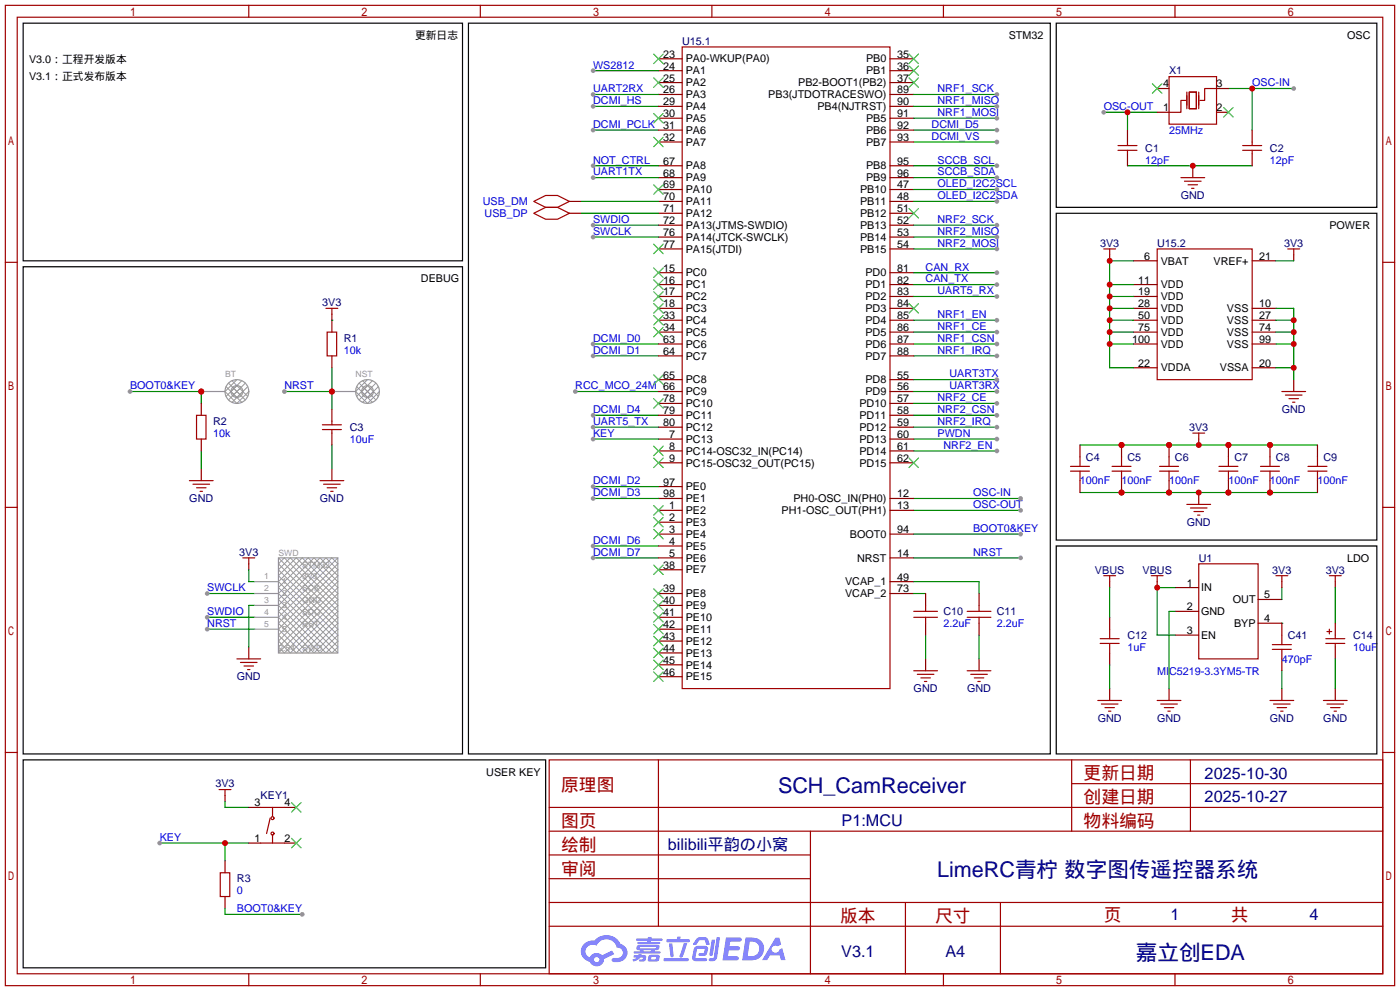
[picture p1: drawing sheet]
<svg xmlns="http://www.w3.org/2000/svg" width="299mm" height="212mm" viewBox="0 0 299 212" stroke-linecap="round" stroke-linejoin="round" font-family="sans-serif">
<g fill="none" stroke="#a10000" stroke-width=".25">
<path d="M1.1 1.1h297.2v209.6h-297.2zM3.7 3.7h292.1v204.5h-292.1zM53.2 1.1v2.6M102.7 1.1v2.6M152.3 1.1v2.6M201.8 1.1v2.6M251.3 1.1v2.6M1.1 56.1h2.6M295.8 56.1h2.5M1.1 108.5h2.6M295.8 108.5h2.5M1.1 160.8h2.6"/>
<path d="M117.5 162.4h178.3v45.8h-178.3zM117.5 177.7h178.3M117.5 172.6h178.3M140.8 162.4v35.6M173.4 177.7v30.5M229.2 162.4v15.3M229.2 167.5h66.6M254.6 162.4v15.3M295.8 160.8h2.5M117.5 182.8h55.9M117.5 198h178.3M117.5 192.9h178.3"/>
<path d="M117.5 187.8h55.9M193.7 192.9v15.3M214 192.9v15.3M53.2 208.2v2.5M102.7 208.2v2.5M152.3 208.2v2.5M201.8 208.2v2.5M251.3 208.2v2.5"/>
</g>
<g fill="#5487ff">
<path d="M155.3 200.4h2.7a.48 .48 0 0 1 .7 .4 .48 .48 0 0 1-.7 .5h-1.8l-.2 1h1.9a.43 .43 0 0 1 .4 .5 .43 .43 0 0 1-.5 .3h-1.9l-.2 1.3h1.7a.45 .45 0 0 1 .6 .2 .45 .45 0 0 1-.2 .6l-3.2 .1z"/>
<path d="M165.9 200.5h.8l.4 1.4-.7 .4a.84 .84 0 0 0-1.2 .2 .84 .84 0 0 0 .3 1.2 .84 .84 0 0 0 1.1-.5l.1-.2 .6-.3 .7 2.5h-.9l-.3-1h-2.1l-.6 1h-1.1z"/>
<path d="M152.2 200.9h.8l-.5 3.2a.36 .36 0 0 1-.4 .3 .36 .36 0 0 1-.3-.4z"/>
<path d="M153.3 200.4h.7l-.6 4.3a1.13 1.13 0 0 1-1.8 .6l.2-.4 .7-.1 .2-.2z"/>
<path d="M149 200.7l.6-.4h1a.77 .77 0 0 1 .9 .6l.3 .9-.2 .2h-.5l-.3-.9-.2-.1h-1l-.7 1-.6-.1v-.1z"/>
<path d="M148.6 202.5l.5-.3h1.7a.81 .81 0 0 1 .7 .5 .81 .81 0 0 1-.2 .8 .81 .81 0 0 1-.9 .9h-.7a.32 .32 0 0 1-.3-.4 .32 .32 0 0 1 .4-.3h.7l.3-.9-1.7 .1-.3 1.9h2.1a.32 .32 0 0 1 .4 .4 .32 .32 0 0 1-.4 .3l-2.3-.1-.5-.3v-.5z"/>
<path d="M142 204.8h5a.33 .33 0 0 1 .3 .4 .33 .33 0 0 1-.3 .3h-4.9l-.2-.2z"/>
<path d="M146.3 201.6h.7l-.6 2a.98 .98 0 0 1-.8 1.1l-.3-.3z"/>
<path d="M143.1 201.7h.7l.3 2.6a.34 .34 0 0 1-.3 .3 .34 .34 0 0 1-.4-.2z"/>
<path d="M142.6 200.8h2.2l.2-.6h.6l-.1 .6h1.8a.32 .32 0 0 1 .3 .3 .32 .32 0 0 1-.4 .3h-4.5l-.1-.1z"/>
<path d="M135.6 204.2h.9l.1-.2 .7-.1-.1 .3h.9a.82 .82 0 0 1-.6 1.3h-.7v-.4h.6l.1-.4a.68 .68 0 0 0-1 .4l-1 .4-.2-.4 1-.4h-.8z"/>
<path d="M136.1 200.6h2.5v-.3h.8l-.1 .3h2.2l.2 .3-.2 .2h-2.3v.3h1.8l.2 .2-.2 .2h-4.5l-.1-.4h2l.1-.3h-2.3l-.1-.2z"/>
<path d="M159.5 200.4l-.7 4.9h1.6a2.5 2.5 0 0 0 3-2.5 2.5 2.5 0 0 0-3.1-2.4zM160.4 201.3a1.61 1.61 0 0 1 2 1.4 1.61 1.61 0 0 1-1.8 1.7h-.7z"/>
<path d="M136.3 202.2a.55 .55 0 0 0-.2 .7 .55 .55 0 0 0 .7 .2l.1 .3h-1.3v.4h5.5l.2-.2-.2-.2h-1.2l.2-.3a.7 .7 0 0 0 .8-.2 .7 .7 0 0 0 0-.9h-4.1zM136.9 202.4h3.3l.2 .1-.2 .2h-3.2zM137.6 203.1h1.7l-.2 .3h-1.4z"/>
<path d="M138.8 204.3a1.05 1.05 0 0 0-.1 1.2 2.91 2.91 0 0 0 2.2-.2 .98 .98 0 0 0 0-1.2h-1.6zM139.4 204.6l.8-.1 .1 .4-.2 .2h-.8z"/>
<path d="M125 201.7a2.23 2.23 0 0 0-.7 2.3 2.23 2.23 0 0 0 1.8 1.6 1.58 1.58 0 0 0 1.8 .9 1.58 1.58 0 0 0 1.3-1.5l2.2-1-.5-.8-2.1 1a1.65 1.65 0 0 0-2.6 .5 1.47 1.47 0 0 1-.8-2.1 1.47 1.47 0 0 1 2.2-.5 2.3 2.3 0 0 1 2.3-1.3 2.3 2.3 0 0 1 2.1 1.7 1.12 1.12 0 0 1 1.2 1.1 1.12 1.12 0 0 1-1.1 1.2h-.7a.45 .45 0 0 0-.6 .3 .45 .45 0 0 0 .5 .6 2.21 2.21 0 0 0 2.2-.6 2.21 2.21 0 0 0 .5-2.3 2.13 2.13 0 0 0-1.3-1 3.3 3.3 0 0 0-5.5-.7l-1.2 .1zM127.1 205.2a.57 .57 0 0 1 1.1 0 .57 .57 0 0 1-1.1 0z"/>
</g>
<path d="M236.1 24h11.4M241.2 24v3.8" fill="none" stroke="#008700" stroke-width=".25"/>
<circle cx="241.2" cy="24" r=".63" fill="#c00"/>
<circle cx="236.1" cy="24" r=".51" fill="#999"/>
<path d="M262.8 18.9h13.9M267.8 18.9v8.9" fill="none" stroke="#008700" stroke-width=".25"/>
<circle cx="267.8" cy="18.9" r=".63" fill="#c00"/>
<circle cx="276.7" cy="18.9" r=".51" fill="#999"/>
<path d="M241.2 35.4h26.6" fill="none" stroke="#008700" stroke-width=".25"/>
<path d="M255.1 35.4v2.6" fill="none" stroke="#870000" stroke-width=".25"/>
<circle cx="255.1" cy="35.4" r=".63" fill="#c00"/>
<path d="M252.6 38h5.1M253.4 38.7h3.5M254.1 39.5h2.1M254.9 40.3h.5M236.1 123.1h2.5M237.4 123.1v1.2M284.4 123.1h2.5M285.6 123.1v1.2M234.8 149.7h5.1M235.6 150.5h3.5M236.3 151.3h2.1M237.1 152h.5" fill="none" stroke="#a10000" stroke-width=".25"/>
<path d="M237.4 124.3v1.3M285.6 124.3v1.3M237.4 147.2v2.5" fill="none" stroke="#870000" stroke-width=".25"/>
<path d="M195.5 109.1h22.8" fill="none" stroke="#008700" stroke-width=".25"/>
<circle cx="218.3" cy="109.1" r=".51" fill="#999"/>
<path d="M195.5 106.6h22.8" fill="none" stroke="#008700" stroke-width=".25"/>
<circle cx="218.3" cy="106.6" r=".51" fill="#999"/>
<path d="M126.9 73.5h13.9" fill="none" stroke="#008700" stroke-width=".25"/>
<circle cx="126.9" cy="73.5" r=".51" fill="#999"/>
<path d="M126.9 76.1h13.9" fill="none" stroke="#008700" stroke-width=".25"/>
<circle cx="126.9" cy="76.1" r=".51" fill="#999"/>
<path d="M123.1 83.7h17.7" fill="none" stroke="#008700" stroke-width=".25"/>
<circle cx="123.1" cy="83.7" r=".51" fill="#999"/>
<path d="M126.9 119.3h13.9" fill="none" stroke="#008700" stroke-width=".25"/>
<circle cx="126.9" cy="119.3" r=".51" fill="#999"/>
<path d="M126.9 116.7h13.9" fill="none" stroke="#008700" stroke-width=".25"/>
<circle cx="126.9" cy="116.7" r=".51" fill="#999"/>
<path d="M195.5 27.8h17.7" fill="none" stroke="#008700" stroke-width=".25"/>
<circle cx="213.2" cy="27.8" r=".51" fill="#999"/>
<path d="M195.5 30.4h17.7" fill="none" stroke="#008700" stroke-width=".25"/>
<circle cx="213.2" cy="30.4" r=".51" fill="#999"/>
<path d="M126.9 27.8h13.9" fill="none" stroke="#008700" stroke-width=".25"/>
<circle cx="126.9" cy="27.8" r=".51" fill="#999"/>
<path d="M126.9 22.7h13.9" fill="none" stroke="#008700" stroke-width=".25"/>
<circle cx="126.9" cy="22.7" r=".51" fill="#999"/>
<path d="M195.5 73.5h17.7" fill="none" stroke="#008700" stroke-width=".25"/>
<circle cx="213.2" cy="73.5" r=".51" fill="#999"/>
<path d="M195.5 76.1h17.7" fill="none" stroke="#008700" stroke-width=".25"/>
<circle cx="213.2" cy="76.1" r=".51" fill="#999"/>
<path d="M195.5 93.9h17.7" fill="none" stroke="#008700" stroke-width=".25"/>
<circle cx="213.2" cy="93.9" r=".51" fill="#999"/>
<path d="M126.9 88.8h13.9" fill="none" stroke="#008700" stroke-width=".25"/>
<circle cx="126.9" cy="88.8" r=".51" fill="#999"/>
<path d="M145.9 10h44.5v137.2h-44.5zM236.1 53.2h2.5M237.4 53.2v1.3M247.5 53.2h20.3v28h-20.3z" fill="none" stroke="#a10000" stroke-width=".25"/>
<g fill="none" stroke="#870000" stroke-width=".25">
<path d="M140.8 12.6h5.1M140.8 15.1h5.1M140.8 17.7h5.1M190.4 12.6h5.1M190.4 15.1h5.1M190.4 17.7h5.1M140.8 20.2h5.1M140.8 22.7h5.1M140.8 25.3h5.1M140.8 27.8h5.1M140.8 30.4h5.1M140.8 35.4h5.1"/>
<path d="M140.8 38h5.1M190.4 20.2h5.1M190.4 22.7h5.1M190.4 25.3h5.1M190.4 27.8h5.1M190.4 30.4h5.1M190.4 35.4h5.1M190.4 38h5.1M140.8 40.5h5.1M140.8 43.1h5.1M140.8 45.6h5.1M140.8 48.1h5.1"/>
<path d="M140.8 50.7h5.1M140.8 53.2h5.1M140.8 58.3h5.1M190.4 40.5h5.1M190.4 43.1h5.1M190.4 45.6h5.1M190.4 48.1h5.1M190.4 50.7h5.1M190.4 53.2h5.1M190.4 58.3h5.1M237.4 54.5v1.3M242.4 55.8h5.1"/>
<path d="M267.8 55.8h5.1M140.8 60.8h5.1M140.8 63.4h5.1M140.8 65.9h5.1M140.8 68.5h5.1M140.8 71h5.1M140.8 73.5h5.1M140.8 76.1h5.1M190.4 60.8h5.1M190.4 63.4h5.1M190.4 65.9h5.1M190.4 68.5h5.1"/>
<path d="M190.4 71h5.1M190.4 73.5h5.1M190.4 76.1h5.1M242.4 60.8h5.1M242.4 63.4h5.1M242.4 65.9h5.1M242.4 68.5h5.1M242.4 71h5.1M242.4 73.5h5.1M242.4 78.6h5.1M267.8 65.9h5.1M267.8 68.5h5.1"/>
<path d="M267.8 71h5.1M267.8 73.5h5.1M267.8 78.6h5.1M140.8 93.9h5.1M140.8 96.4h5.1M140.8 98.9h5.1M140.8 81.2h5.1M140.8 83.7h5.1M140.8 86.2h5.1M140.8 88.8h5.1M140.8 91.3h5.1M190.4 93.9h5.1"/>
<path d="M190.4 96.4h5.1M190.4 98.9h5.1M190.4 81.2h5.1M190.4 83.7h5.1M190.4 86.2h5.1M190.4 88.8h5.1M190.4 91.3h5.1M140.8 109.1h5.1M140.8 111.6h5.1M140.8 114.2h5.1M140.8 116.7h5.1M140.8 119.3h5.1"/>
<path d="M140.8 104h5.1M140.8 106.6h5.1M190.4 109.1h5.1M190.4 114.2h5.1M190.4 119.3h5.1M190.4 106.6h5.1M140.8 121.8h5.1M140.8 126.9h5.1M140.8 129.4h5.1M140.8 132h5.1M140.8 134.5h5.1M140.8 137h5.1"/>
<path d="M140.8 139.6h5.1M190.4 126.9h5.1M190.4 124.3h5.1M140.8 142.1h5.1M140.8 144.7h5.1"/>
</g>
<g fill="none" stroke="#3c3" stroke-width=".25">
<path d="M139.8 11.6l2.1 2M139.8 16.6l2.1 2.1M141.9 11.6l-2.1 2M141.9 16.6l-2.1 2.1M194.4 11.6l2.1 2M194.4 14.1l2.1 2M194.4 16.6l2.1 2.1M196.5 11.6l-2.1 2M196.5 14.1l-2.1 2M196.5 16.6l-2.1 2.1M139.8 24.3l2.1 2M139.8 29.3l2.1 2.1"/>
<path d="M139.8 39.5l2.1 2M141.9 24.3l-2.1 2M141.9 29.3l-2.1 2.1M141.9 39.5l-2.1 2M139.8 52.2l2.1 2M139.8 57.3l2.1 2M139.8 59.8l2.1 2M141.9 52.2l-2.1 2M141.9 57.3l-2.1 2M141.9 59.8l-2.1 2M194.4 44.6l2.1 2M196.5 44.6l-2.1 2"/>
<path d="M139.8 62.4l2.1 2M139.8 64.9l2.1 2M139.8 67.4l2.1 2.1M139.8 70l2.1 2M141.9 62.4l-2.1 2M141.9 64.9l-2.1 2M141.9 67.4l-2.1 2.1M141.9 70l-2.1 2M194.4 64.9l2.1 2M196.5 64.9l-2.1 2M139.8 95.4l2.1 2M139.8 97.9l2.1 2"/>
<path d="M139.8 80.1l2.1 2.1M139.8 85.2l2.1 2M141.9 95.4l-2.1 2M141.9 97.9l-2.1 2M141.9 80.1l-2.1 2.1M141.9 85.2l-2.1 2M194.4 97.9l2.1 2M196.5 97.9l-2.1 2M139.8 108.1l2.1 2M139.8 110.6l2.1 2M139.8 113.2l2.1 2M141.9 108.1l-2.1 2"/>
<path d="M141.9 110.6l-2.1 2M141.9 113.2l-2.1 2M139.8 120.8l2.1 2M139.8 125.9l2.1 2M139.8 128.4l2.1 2M139.8 130.9l2.1 2.1M139.8 133.5l2.1 2M139.8 136l2.1 2M139.8 138.6l2.1 2M141.9 120.8l-2.1 2M141.9 125.9l-2.1 2M141.9 128.4l-2.1 2"/>
<path d="M141.9 130.9l-2.1 2.1M141.9 133.5l-2.1 2M141.9 136l-2.1 2M141.9 138.6l-2.1 2M139.8 141.1l2.1 2M139.8 143.6l2.1 2.1M141.9 141.1l-2.1 2M141.9 143.6l-2.1 2.1"/>
</g>
<path d="M242.4 55.8h-5v22.8h5M237.4 73.5h5M237.4 60.8h5M237.4 63.4h5M237.4 65.9h5M237.4 68.5h5M237.4 71h5" fill="none" stroke="#008700" stroke-width=".25"/>
<g fill="#c00">
<circle cx="237.4" cy="73.5" r=".63"/>
<circle cx="237.4" cy="71" r=".63"/>
<circle cx="237.4" cy="68.5" r=".63"/>
<circle cx="237.4" cy="65.9" r=".63"/>
<circle cx="237.4" cy="63.4" r=".63"/>
<circle cx="237.4" cy="60.8" r=".63"/>
<circle cx="237.4" cy="55.8" r=".63"/>
</g>
<path d="M276.7 54.5v1.3M276.7 81.2v2.5" fill="none" stroke="#870000" stroke-width=".25"/>
<path d="M275.5 53.2h2.5M276.7 53.2v1.3M274.2 83.7h5.1M275 84.5h3.5M275.7 85.2h2M276.5 86h.5" fill="none" stroke="#a10000" stroke-width=".25"/>
<path d="M272.9 55.8h3.8M272.9 65.9h3.8v15.3M272.9 78.6h3.8M272.9 73.5h3.8M272.9 71h3.8M272.9 68.5h3.8" fill="none" stroke="#008700" stroke-width=".25"/>
<g fill="#c00">
<circle cx="276.7" cy="78.6" r=".63"/>
<circle cx="276.7" cy="73.5" r=".63"/>
<circle cx="276.7" cy="71" r=".63"/>
<circle cx="276.7" cy="68.5" r=".63"/>
</g>
<path d="M126.9 48.1h13.9" fill="none" stroke="#008700" stroke-width=".25"/>
<circle cx="126.9" cy="48.1" r=".51" fill="#999"/>
<path d="M126.9 50.7h13.9" fill="none" stroke="#008700" stroke-width=".25"/>
<circle cx="126.9" cy="50.7" r=".51" fill="#999"/>
<path d="M195.5 119.3h22.8" fill="none" stroke="#008700" stroke-width=".25"/>
<circle cx="218.3" cy="119.3" r=".51" fill="#999"/>
<path d="M27.8 83.7h15.3v2.5" fill="none" stroke="#008700" stroke-width=".25"/>
<circle cx="43.1" cy="83.7" r=".63" fill="#c00"/>
<circle cx="27.8" cy="83.7" r=".51" fill="#999"/>
<path d="M43.1 100.2v2.5" fill="none" stroke="#870000" stroke-width=".25"/>
<path d="M40.5 102.7h5.1M41.3 103.5h3.5M42 104.3h2.1M42.8 105h.5" fill="none" stroke="#a10000" stroke-width=".25"/>
<path d="M71 78.6v8.9M43.1 96.4v3.8M60.8 83.7h10.2" fill="none" stroke="#008700" stroke-width=".25"/>
<circle cx="71" cy="83.7" r=".63" fill="#c00"/>
<circle cx="60.8" cy="83.7" r=".51" fill="#999"/>
<path d="M71 67.2v1.3M71 100.2v2.5" fill="none" stroke="#870000" stroke-width=".25"/>
<path d="M69.7 65.9h2.6M71 65.9v1.3M68.5 102.7h5M69.2 103.5h3.6M70 104.3h2M70.7 105h.5" fill="none" stroke="#a10000" stroke-width=".25"/>
<path d="M71 95.1v5.1M195.5 114.2h22.8" fill="none" stroke="#008700" stroke-width=".25"/>
<circle cx="218.3" cy="114.2" r=".51" fill="#999"/>
<path d="M256.4 93.9v1.2M256.4 105.3v2.5" fill="none" stroke="#870000" stroke-width=".25"/>
<path d="M255.1 92.6h2.6M256.4 92.6v1.3M253.9 107.8h5.1M254.6 108.6h3.6M255.4 109.3h2M256.2 110.1h.5" fill="none" stroke="#a10000" stroke-width=".25"/>
<path d="M231 95.1h50.8" fill="none" stroke="#008700" stroke-width=".25"/>
<g fill="#c00">
<circle cx="239.9" cy="95.1" r=".63"/>
<circle cx="250.1" cy="95.1" r=".63"/>
<circle cx="256.4" cy="95.1" r=".63"/>
<circle cx="271.7" cy="95.1" r=".63"/>
<circle cx="262.8" cy="95.1" r=".63"/>
</g>
<path d="M231 105.3h50.8" fill="none" stroke="#008700" stroke-width=".25"/>
<g fill="#c00">
<circle cx="239.9" cy="105.3" r=".63"/>
<circle cx="250.1" cy="105.3" r=".63"/>
<circle cx="256.4" cy="105.3" r=".63"/>
<circle cx="271.7" cy="105.3" r=".63"/>
<circle cx="262.8" cy="105.3" r=".63"/>
</g>
<path d="M126.9 38h13.9M195.5 126.9h2.5M195.5 124.3h13.9v2.6M198 135.8v5M209.4 135.8v5" fill="none" stroke="#008700" stroke-width=".25"/>
<path d="M198 140.8v2.6M209.4 140.8v2.6" fill="none" stroke="#870000" stroke-width=".25"/>
<path d="M195.5 143.4h5M196.2 144.1h3.6M197 144.9h2M197.7 145.7h.5M206.9 143.4h5.1M207.6 144.1h3.6M208.4 144.9h2M209.2 145.7h.5" fill="none" stroke="#a10000" stroke-width=".25"/>
<circle cx="126.9" cy="38" r=".51" fill="#999"/>
<path d="M195.5 48.1h17.7" fill="none" stroke="#008700" stroke-width=".25"/>
<circle cx="213.2" cy="48.1" r=".51" fill="#999"/>
<path d="M195.5 50.7h17.7" fill="none" stroke="#008700" stroke-width=".25"/>
<circle cx="213.2" cy="50.7" r=".51" fill="#999"/>
<path d="M195.5 53.2h17.7" fill="none" stroke="#008700" stroke-width=".25"/>
<circle cx="213.2" cy="53.2" r=".51" fill="#999"/>
<path d="M195.5 81.2h17.7" fill="none" stroke="#008700" stroke-width=".25"/>
<circle cx="213.2" cy="81.2" r=".51" fill="#999"/>
<path d="M126.9 20.2h13.9" fill="none" stroke="#008700" stroke-width=".25"/>
<circle cx="126.9" cy="20.2" r=".51" fill="#999"/>
<path d="M121.8 45.6h2.5M121.8 43.1h2.5" fill="none" stroke="#870000" stroke-width=".25"/>
<path d="M114.2 45.6l2.5-1.3h2.6l2.5 1.3-2.5 1.3h-2.6zM114.2 43.1l2.5-1.3h2.6l2.5 1.3-2.5 1.2h-2.6z" fill="none" stroke="#a10000" stroke-width=".25"/>
<path d="M124.3 43.1h16.5M124.3 45.6h16.5M195.5 43.1h17.7" fill="none" stroke="#008700" stroke-width=".25"/>
<circle cx="213.2" cy="43.1" r=".51" fill="#999"/>
<path d="M195.5 40.5h17.7" fill="none" stroke="#008700" stroke-width=".25"/>
<circle cx="213.2" cy="40.5" r=".51" fill="#999"/>
<path d="M195.5 35.4h17.7" fill="none" stroke="#008700" stroke-width=".25"/>
<circle cx="213.2" cy="35.4" r=".51" fill="#999"/>
<path d="M195.5 20.2h17.7" fill="none" stroke="#008700" stroke-width=".25"/>
<circle cx="213.2" cy="20.2" r=".51" fill="#999"/>
<path d="M195.5 25.3h17.7" fill="none" stroke="#008700" stroke-width=".25"/>
<circle cx="213.2" cy="25.3" r=".51" fill="#999"/>
<path d="M195.5 71h17.7" fill="none" stroke="#008700" stroke-width=".25"/>
<circle cx="213.2" cy="71" r=".51" fill="#999"/>
<path d="M126.9 104h13.9" fill="none" stroke="#008700" stroke-width=".25"/>
<circle cx="126.9" cy="104" r=".51" fill="#999"/>
<path d="M195.5 22.7h17.7" fill="none" stroke="#008700" stroke-width=".25"/>
<circle cx="213.2" cy="22.7" r=".51" fill="#999"/>
<path d="M195.5 83.7h17.7" fill="none" stroke="#008700" stroke-width=".25"/>
<circle cx="213.2" cy="83.7" r=".51" fill="#999"/>
<path d="M126.9 106.6h13.9" fill="none" stroke="#008700" stroke-width=".25"/>
<circle cx="126.9" cy="106.6" r=".51" fill="#999"/>
<path d="M195.5 38h17.7" fill="none" stroke="#008700" stroke-width=".25"/>
<circle cx="213.2" cy="38" r=".51" fill="#999"/>
<path d="M195.5 86.2h17.7" fill="none" stroke="#008700" stroke-width=".25"/>
<circle cx="213.2" cy="86.2" r=".51" fill="#999"/>
<path d="M195.5 88.8h17.7" fill="none" stroke="#008700" stroke-width=".25"/>
<circle cx="213.2" cy="88.8" r=".51" fill="#999"/>
<path d="M195.5 91.3h17.7" fill="none" stroke="#008700" stroke-width=".25"/>
<circle cx="213.2" cy="91.3" r=".51" fill="#999"/>
<path d="M126.9 15.1h13.9" fill="none" stroke="#008700" stroke-width=".25"/>
<circle cx="126.9" cy="15.1" r=".51" fill="#999"/>
<path d="M34.2 180.2h19M48.1 180.2v3.8" fill="none" stroke="#008700" stroke-width=".25"/>
<circle cx="48.1" cy="180.2" r=".63" fill="#c00"/>
<circle cx="34.2" cy="180.2" r=".51" fill="#999"/>
<path d="M126.9 93.9h13.9" fill="none" stroke="#008700" stroke-width=".25"/>
<circle cx="126.9" cy="93.9" r=".51" fill="#999"/>
<path d="M126.9 91.3h13.9" fill="none" stroke="#008700" stroke-width=".25"/>
<circle cx="126.9" cy="91.3" r=".51" fill="#999"/>
<path d="M195.5 63.4h17.7" fill="none" stroke="#008700" stroke-width=".25"/>
<circle cx="213.2" cy="63.4" r=".51" fill="#999"/>
<path d="M126.9 35.4h13.9" fill="none" stroke="#008700" stroke-width=".25"/>
<circle cx="126.9" cy="35.4" r=".51" fill="#999"/>
<path d="M53.2 120.5v1.3" fill="none" stroke="#870000" stroke-width=".25"/>
<path d="M51.9 119.3h2.6M53.2 119.3v1.2" fill="none" stroke="#a10000" stroke-width=".25"/>
<path d="M44.3 132h10.2M53.2 121.8v2.5h1.3" fill="none" stroke="#008700" stroke-width=".25"/>
<circle cx="44.3" cy="132" r=".51" fill="#999"/>
<path d="M44.3 126.9h10.2" fill="none" stroke="#008700" stroke-width=".25"/>
<circle cx="44.3" cy="126.9" r=".51" fill="#999"/>
<path d="M44.3 134.5h10.2" fill="none" stroke="#008700" stroke-width=".25"/>
<circle cx="44.3" cy="134.5" r=".51" fill="#999"/>
<g fill="none" stroke="#870000" stroke-width=".25">
<path d="M247.5 18.9h2.6M260.2 18.9h2.6M241.2 27.8v2.6M241.2 32.9v2.5M247.5 24h2.6M260.2 24h2.6M267.8 27.8v2.6M267.8 32.9v2.5M53.2 138.3v2.5M237.4 132v2.5M237.4 139.6v2.5M285.6 133.2v2.6"/>
<path d="M285.6 138.3v2.5M285.6 147.2v2.5M48.1 170.1v1.2M48.1 184v2.6M48.1 191.6v2.6"/>
</g>
<g fill="none" stroke="#a10000" stroke-width=".25">
<path d="M250.1 16.4h10.1v10.1h-10.1zM253.9 19.7v3.5M254.4 19.7h1.5v3.5h-1.5zM256.4 19.7v3.5M260.2 18.9h-2.5v2.6h-1M239.1 32.1h4.1M239.1 31.1h4.1M241.2 30.4v.7M241.2 32.1v.8M253.6 21.5h-1v2.5h-2.5M265.8 32.1h4.1M265.8 31.1h4.1"/>
<path d="M267.8 30.4v.7M267.8 32.1v.8M235.3 137.5h4.1M235.3 136.5h4.1M237.4 134.5v2M237.4 137.5v2.1M283.6 137.5h4.1M283.6 136.5h4.1M283.8 135h1.1M284.4 134.5v1M285.6 135.8v.7M285.6 137.5v.8"/>
<path d="M50.7 140.8h5.1M51.4 141.6h3.6M52.2 142.4h2M53 143.1h.5M283.1 149.7h5.1M283.8 150.5h3.6M284.6 151.3h2M285.4 152h.5M46.9 168.8h2.5M48.1 168.8v1.3M47.1 186.6h2v5h-2z"/>
</g>
<path d="M54.5 129.4h-1.3v8.9M237.4 125.6v6.4M285.6 125.6v7.6M237.4 142.1v5.1M285.6 140.8v6.4M48.1 171.3v1.3h5.1M48.1 194.2v1.3h16.5" fill="none" stroke="#008700" stroke-width=".25"/>
<path d="M246.5 17.9l2 2M248.5 17.9l-2 2M261.7 23l2.1 2M263.8 23l-2.1 2" fill="none" stroke="#3c3" stroke-width=".25"/>
<circle cx="64.6" cy="195.5" r=".51" fill="#999"/>
<path d="M69 91.8h4M69 90.8h4M71 90v.8M71 91.8v.8M229 99.7h4M231 97.7v2M229 100.7h4M231 100.7v2M237.9 100.7h4" fill="none" stroke="#a10000" stroke-width=".25"/>
<path d="M71 87.5v2.5M71 92.6v2.5M231 95.1v2.6M231 102.7v2.6M239.9 102.7v2.6" fill="none" stroke="#870000" stroke-width=".25"/>
<circle cx="239.9" cy="105.3" r=".63" fill="#c00"/>
<path d="M237.9 99.7h4M239.9 97.7v2" fill="none" stroke="#a10000" stroke-width=".25"/>
<path d="M239.9 95.1v2.6" fill="none" stroke="#870000" stroke-width=".25"/>
<circle cx="239.9" cy="95.1" r=".63" fill="#c00"/>
<path d="M239.9 100.7v2M248 100.7h4.1" fill="none" stroke="#a10000" stroke-width=".25"/>
<path d="M250.1 102.7v2.6" fill="none" stroke="#870000" stroke-width=".25"/>
<circle cx="250.1" cy="105.3" r=".63" fill="#c00"/>
<path d="M248 99.7h4.1M250.1 97.7v2" fill="none" stroke="#a10000" stroke-width=".25"/>
<path d="M250.1 95.1v2.6" fill="none" stroke="#870000" stroke-width=".25"/>
<circle cx="250.1" cy="95.1" r=".63" fill="#c00"/>
<path d="M250.1 100.7v2M260.7 100.7h4.1" fill="none" stroke="#a10000" stroke-width=".25"/>
<path d="M262.8 102.7v2.6" fill="none" stroke="#870000" stroke-width=".25"/>
<circle cx="262.8" cy="105.3" r=".63" fill="#c00"/>
<path d="M260.7 99.7h4.1M262.8 97.7v2" fill="none" stroke="#a10000" stroke-width=".25"/>
<path d="M262.8 95.1v2.6" fill="none" stroke="#870000" stroke-width=".25"/>
<circle cx="262.8" cy="95.1" r=".63" fill="#c00"/>
<path d="M262.8 100.7v2M269.6 100.7h4.1" fill="none" stroke="#a10000" stroke-width=".25"/>
<path d="M271.7 102.7v2.6" fill="none" stroke="#870000" stroke-width=".25"/>
<circle cx="271.7" cy="105.3" r=".63" fill="#c00"/>
<path d="M269.6 99.7h4.1M271.7 97.7v2" fill="none" stroke="#a10000" stroke-width=".25"/>
<path d="M271.7 95.1v2.6" fill="none" stroke="#870000" stroke-width=".25"/>
<circle cx="271.7" cy="95.1" r=".63" fill="#c00"/>
<g fill="none" stroke="#a10000" stroke-width=".25">
<path d="M70 71h2v5.1h-2zM279.8 99.7h4M281.8 97.7v2M271.7 100.7v2M279.8 100.7h4M281.8 100.7v2M195.5 132h5M195.5 130.7h5M198 129.4v1.3M198 132v1.2M206.9 132h5.1M206.9 130.7h5.1"/>
<path d="M209.4 129.4v1.3M209.4 132v1.2"/>
</g>
<path d="M71 68.5v2.5M71 76.1v2.5M281.8 95.1v2.6M281.8 102.7v2.6M198 126.9v2.5M198 133.2v2.6M209.4 126.9v2.5M209.4 133.2v2.6" fill="none" stroke="#870000" stroke-width=".25"/>
<path d="M71 68.5h.1M195.5 68.5h17.7" fill="none" stroke="#008700" stroke-width=".25"/>
<circle cx="213.2" cy="68.5" r=".51" fill="#999"/>
<path d="M195.5 96.4h17.7" fill="none" stroke="#008700" stroke-width=".25"/>
<circle cx="213.2" cy="96.4" r=".51" fill="#999"/>
<path d="M195.5 60.8h17.7" fill="none" stroke="#008700" stroke-width=".25"/>
<circle cx="213.2" cy="60.8" r=".51" fill="#999"/>
<path d="M195.5 58.3h17.7" fill="none" stroke="#008700" stroke-width=".25"/>
<circle cx="213.2" cy="58.3" r=".51" fill="#999"/>
<g fill="none" stroke="#870000" stroke-width=".25">
<path d="M43.1 86.2v2.6M43.1 93.9v2.5M247.5 124.3v1.3M251.3 125.6h5.1M251.3 130.7h5.1M251.3 135.8h5.1M269.1 133.2h5.1v2.6M269.1 128.1h5.1M250.1 147.2v2.5M274.2 140.8v2.6M274.2 147.2v2.5M53.2 172.6h2.6"/>
<path d="M60.8 172.6h2.6M53.2 180.2h2.6M60.8 180.2h2.6"/>
</g>
<g fill="none" stroke="#a10000" stroke-width=".25">
<path d="M42 88.8h2.1v5.1h-2.1zM256.4 120.5h12.7v20.3h-12.7zM272.2 138.8h4M272.2 137.8h4M274.2 135.8v2M274.2 138.8v2M247.5 149.7h5.1M248.3 150.5h3.5M249 151.3h2.1M249.8 152h.5M271.7 149.7h5M272.4 150.5h3.6"/>
<path d="M273.2 151.3h2M273.9 152h.5M55.8 172.6h5M57.8 174.9l-.8 3.3M58.3 172.6v1.8M58.3 178.4v1.8M55.8 180.2h5"/>
<circle cx="58.3" cy="178.2" r=".32"/>
<circle cx="58.3" cy="174.9" r=".32"/>
</g>
<path d="M62.4 179.2l2 2M62.4 171.6l2 2M64.4 179.2l-2 2M64.4 171.6l-2 2" fill="none" stroke="#3c3" stroke-width=".25"/>
<path d="M251.3 130.7h-1.2v16.5M251.3 125.6h-3.8v10.2h3.8M274.2 133.2h.1M274.2 125.6v2.5M274.2 143.4v3.8" fill="none" stroke="#008700" stroke-width=".25"/>
<circle cx="247.5" cy="125.6" r=".63" fill="#c00"/>
<path d="M246.3 123.1h2.5M247.5 123.1v1.2M272.9 123.1h2.6M274.2 123.1v1.2" fill="none" stroke="#a10000" stroke-width=".25"/>
<path d="M274.2 124.3v1.3" fill="none" stroke="#870000" stroke-width=".25"/>
<path d="M100.2 5h124.5v156.2h-124.5zM225.9 5h68.6v39.3h-68.6zM225.9 45.6h68.6v69.8h-68.6zM225.9 116.7h68.6v44.5h-68.6z" fill="none" stroke="#000" stroke-width=".25"/>
<path d="M71 83.7h5.1M59.6 119.3h12.7v20.3h-12.7zM54.5 124.3h5.1M54.5 126.9h5.1M54.5 129.4h5.1M54.5 132h5.1M54.5 134.5h5.1" fill="none" stroke="#999" stroke-width=".25"/>
<path d="M59.6 119.3l12.7 12.7-7.7 7.6-5-5.1 12.7-12.7-2.6-2.5-10.1 10.1 10.1 10.2 2.6-2.6-12.7-12.7 5-5 7.7 7.6-12.7 12.7M72.3 119.3l-12.7 12.7 7.6 7.6 5.1-5.1-12.7-12.7 2.5-2.5 10.2 10.1-10.2 10.2-2.5-2.6 12.7-12.7-5.1-5-7.6 7.6 12.7 12.7M59.6 120.5l1.2-1.2 11.5 11.4-8.9 8.9-3.8-3.8 12.7-12.7-3.8-3.8-8.9 8.8 11.4 11.5 1.3-1.3-12.7-12.7 6.3-6.3 6.4 6.3-12.7 12.7 1.2 1.3 11.5-11.5-8.9-8.8-3.8 3.8 12.7 12.7-3.8 3.8-8.9-8.9 11.4-11.4 1.3 1.2-12.7 12.7 6.3 6.4 6.4-6.4z" fill="none" stroke="#999" stroke-width=".21"/>
<circle cx="71" cy="83.7" r=".63" fill="#c00"/>
<path d="M76.3 82.6l3.4 3.4M76.8 81.9l3.6 3.6M77.6 81.4l3.3 3.3M78.6 81.2l-2.5 2.5 2.5 2.5 2.6-2.5M79.7 81.4l-3.4 3.3M80.4 81.9l-3.6 3.6M80.9 82.6l-3.3 3.4" fill="none" stroke="#999" stroke-width=".21"/>
<g fill="none" stroke="#999" stroke-width=".25">
<path d="M43.1 83.7h5"/>
<circle cx="78.6" cy="83.7" r="2.54"/>
<circle cx="78.6" cy="83.7" r="1.27"/>
</g>
<circle cx="43.1" cy="83.7" r=".63" fill="#c00"/>
<path d="M48.4 82.6l3.3 3.4M48.9 81.9l3.6 3.6M49.6 81.4l3.4 3.3M50.7 81.2l-2.6 2.5 2.6 2.5 2.5-2.5M51.7 81.4l-3.3 3.3M52.5 81.9l-3.6 3.6M53 82.6l-3.4 3.4" fill="none" stroke="#999" stroke-width=".21"/>
<g fill="none" stroke="#999" stroke-width=".25">
<circle cx="50.7" cy="83.7" r="2.54"/>
<circle cx="50.7" cy="83.7" r="1.27"/>
</g>
<path d="M5 5h93.9v50.8h-93.9zM5 57h93.9v104.2h-93.9zM5 162.4h111.7v44.5h-111.7z" fill="none" stroke="#000" stroke-width=".25"/>
<g font-size="4.6" fill="#000080">
<text x="166.4" y="169.6">SCH_CamReceiver</text>
<text x="200.4" y="187.4">LimeRC青柠 数字图传遥控器系统</text>
<text x="243" y="205.2">嘉立创EDA</text>
</g>
<g font-size="3.8" fill="#a00000">
<text x="231.8" y="166.6">更新日期</text>
<text x="120" y="169.2">原理图</text>
<text x="231.8" y="171.7">创建日期</text>
<text x="120" y="176.8">图页</text>
<text x="231.8" y="176.8">物料编码</text>
<text x="120" y="181.9">绘制</text>
<text x="120" y="186.9">审阅</text>
<text x="179.7" y="197.1">版本</text>
<text x="200" y="197.1">尺寸</text>
<text x="236.1" y="196.8">页</text>
<text x="263.3" y="196.8">共</text>
</g>
<g font-size="3.5" fill="#000080">
<text x="257.7" y="166.4">2025-10-30</text>
<text x="257.7" y="171.5">2025-10-27</text>
<text x="180" y="176.6">P1:MCU</text>
<text x="142.9" y="181.7">bilibili平韵の小窝</text>
<text x="250.4" y="196.6">1</text>
<text x="280.1" y="196.6">4</text>
<text x="180" y="204.5">V3.1</text>
<text x="202.2" y="204.5">A4</text>
</g>
<g font-size="2.3">
<text x="88.8" y="8.3">更新日志</text>
<text x="215.8" y="8.3">STM32</text>
<text x="288.2" y="8.3">OSC</text>
<text x="6.2" y="17.2">V3.1：正式发布版本</text>
<text x="6.2" y="13.4">V3.0：工程开发版本</text>
<text x="141.8" y="12.3">23</text>
<text x="141.8" y="14.9">24</text>
<text x="141.8" y="17.4">25</text>
<text x="146.7" y="13.4">PA0-WKUP(PA0)</text>
<text x="146.7" y="15.9">PA1</text>
<text x="185.2" y="13.4">PB0</text>
<text x="185.2" y="15.9">PB1</text>
<text x="191.9" y="12.3">35</text>
<text x="191.9" y="14.9">36</text>
<text x="191.9" y="17.4">37</text>
<text x="141.8" y="20">26</text>
<text x="141.8" y="22.5">29</text>
<text x="146.7" y="18.4">PA2</text>
<text x="146.7" y="21">PA3</text>
<text x="146.7" y="23.5">PA4</text>
<text x="164.3" y="21">PB3(JTDOTRACESWO)</text>
<text x="170.7" y="18.4">PB2-BOOT1(PB2)</text>
<text x="174.9" y="23.5">PB4(NJTRST)</text>
<text x="191.9" y="20">89</text>
<text x="191.9" y="22.5">90</text>
<text x="248.8" y="18.7">4</text>
<text x="248.8" y="23.8">1</text>
<text x="260.2" y="23.8">2</text>
<text x="260.2" y="18.7">3</text>
<text x="141.8" y="25">30</text>
<text x="141.8" y="27.6">31</text>
<text x="146.7" y="26.1">PA5</text>
<text x="146.7" y="28.6">PA6</text>
<text x="185.2" y="26.1">PB5</text>
<text x="185.2" y="28.6">PB6</text>
<text x="191.9" y="25">91</text>
<text x="191.9" y="27.6">92</text>
<text x="141.8" y="30.1">32</text>
<text x="141.8" y="35.2">67</text>
<text x="146.7" y="31.1">PA7</text>
<text x="185.2" y="31.1">PB7</text>
<text x="191.9" y="30.1">93</text>
<text x="191.9" y="35.2">95</text>
<text x="141.8" y="37.7">68</text>
<text x="141.8" y="40.3">69</text>
<text x="146.7" y="36.2">PA8</text>
<text x="146.7" y="38.8">PA9</text>
<text x="146.7" y="41.3">PA10</text>
<text x="184" y="41.3">PB10</text>
<text x="185.2" y="36.2">PB8</text>
<text x="185.2" y="38.8">PB9</text>
<text x="191.9" y="40.3">47</text>
<text x="191.9" y="37.7">96</text>
<text x="141.8" y="42.8">70</text>
<text x="141.8" y="45.4">71</text>
<text x="141.8" y="47.9">72</text>
<text x="146.7" y="43.8">PA11</text>
<text x="146.7" y="46.4">PA12</text>
<text x="184" y="43.8">PB11</text>
<text x="184" y="46.4">PB12</text>
<text x="191.9" y="42.8">48</text>
<text x="191.9" y="45.4">51</text>
<text x="191.9" y="47.9">52</text>
<text x="141.8" y="50.4">76</text>
<text x="141.8" y="53">77</text>
<text x="146.7" y="48.9">PA13(JTMS-SWDIO)</text>
<text x="146.7" y="51.5">PA14(JTCK-SWCLK)</text>
<text x="146.7" y="54">PA15(JTDI)</text>
<text x="184" y="48.9">PB13</text>
<text x="184" y="51.5">PB14</text>
<text x="184" y="54">PB15</text>
<text x="191.9" y="50.4">53</text>
<text x="191.9" y="53">54</text>
<text x="284.4" y="48.9">POWER</text>
<text x="141.8" y="58.1">15</text>
<text x="146.7" y="59.1">PC0</text>
<text x="185.1" y="59.1">PD0</text>
<text x="191.9" y="58.1">81</text>
<text x="244.7" y="55.5">6</text>
<text x="248.3" y="56.5">VBAT</text>
<text x="259.6" y="56.5">VREF+</text>
<text x="269.4" y="55.5">21</text>
<text x="90" y="60.4">DEBUG</text>
<text x="141.8" y="60.6">16</text>
<text x="141.8" y="63.1">17</text>
<text x="141.8" y="65.7">18</text>
<text x="146.7" y="61.6">PC1</text>
<text x="146.7" y="64.2">PC2</text>
<text x="185.1" y="61.6">PD1</text>
<text x="185.1" y="64.2">PD2</text>
<text x="191.9" y="60.6">82</text>
<text x="191.9" y="63.1">83</text>
<text x="191.9" y="65.7">84</text>
<text x="243.4" y="60.6">11</text>
<text x="243.4" y="63.1">19</text>
<text x="243.4" y="65.7">28</text>
<text x="248.3" y="61.6">VDD</text>
<text x="248.3" y="64.2">VDD</text>
<text x="269.4" y="65.7">10</text>
<text x="141.8" y="68.2">33</text>
<text x="141.8" y="70.8">34</text>
<text x="146.7" y="66.7">PC3</text>
<text x="146.7" y="69.2">PC4</text>
<text x="146.7" y="71.8">PC5</text>
<text x="185.1" y="66.7">PD3</text>
<text x="185.1" y="69.2">PD4</text>
<text x="185.1" y="71.8">PD5</text>
<text x="191.9" y="68.2">85</text>
<text x="191.9" y="70.8">86</text>
<text x="243.4" y="68.2">50</text>
<text x="243.4" y="70.8">75</text>
<text x="248.3" y="66.7">VDD</text>
<text x="248.3" y="69.2">VDD</text>
<text x="248.3" y="71.8">VDD</text>
<text x="262.5" y="66.7">VSS</text>
<text x="262.5" y="69.2">VSS</text>
<text x="262.5" y="71.8">VSS</text>
<text x="269.4" y="68.2">27</text>
<text x="269.4" y="70.8">74</text>
<text x="141.8" y="73.3">63</text>
<text x="141.8" y="75.8">64</text>
<text x="146.7" y="74.3">PC6</text>
<text x="146.7" y="76.9">PC7</text>
<text x="185.1" y="74.3">PD6</text>
<text x="185.1" y="76.9">PD7</text>
<text x="191.9" y="73.3">87</text>
<text x="191.9" y="75.8">88</text>
<text x="242.1" y="73.3">100</text>
<text x="248.3" y="74.3">VDD</text>
<text x="262.5" y="74.3">VSS</text>
<text x="269.4" y="73.3">99</text>
<text x="141.8" y="80.9">65</text>
<text x="146.7" y="81.9">PC8</text>
<text x="185.1" y="81.9">PD8</text>
<text x="191.9" y="80.9">55</text>
<text x="191.9" y="83.5">56</text>
<text x="243.4" y="78.4">22</text>
<text x="248.3" y="79.4">VDDA</text>
<text x="260.9" y="79.4">VSSA</text>
<text x="269.4" y="78.4">20</text>
<text x="141.8" y="86">78</text>
<text x="141.8" y="88.5">79</text>
<text x="146.7" y="84.5">PC9</text>
<text x="146.7" y="87">PC10</text>
<text x="146.7" y="89.6">PC11</text>
<text x="183.8" y="87">PD10</text>
<text x="183.8" y="89.6">PD11</text>
<text x="185.1" y="84.5">PD9</text>
<text x="191.9" y="86">57</text>
<text x="191.9" y="88.5">58</text>
<text x="141.8" y="91.1">80</text>
<text x="143.1" y="93.6">7</text>
<text x="146.7" y="94.6">PC13</text>
<text x="146.7" y="92.1">PC12</text>
<text x="183.8" y="92.1">PD12</text>
<text x="183.8" y="94.6">PD13</text>
<text x="191.9" y="91.1">59</text>
<text x="191.9" y="93.6">60</text>
<text x="143.1" y="96.2">8</text>
<text x="143.1" y="98.7">9</text>
<text x="146.7" y="97.2">PC14-OSC32_IN(PC14)</text>
<text x="146.7" y="99.7">PC15-OSC32_OUT(PC15)</text>
<text x="183.8" y="97.2">PD14</text>
<text x="183.8" y="99.7">PD15</text>
<text x="191.9" y="96.2">61</text>
<text x="191.9" y="98.7">62</text>
<text x="141.8" y="103.8">97</text>
<text x="141.8" y="106.3">98</text>
<text x="146.7" y="104.8">PE0</text>
<text x="146.7" y="107.3">PE1</text>
<text x="169.7" y="107.3">PH0-OSC_IN(PH0)</text>
<text x="191.9" y="106.3">12</text>
<text x="143.1" y="108.9">1</text>
<text x="143.1" y="111.4">2</text>
<text x="143.1" y="113.9">3</text>
<text x="146.7" y="109.9">PE2</text>
<text x="146.7" y="112.4">PE3</text>
<text x="167.2" y="109.9">PH1-OSC_OUT(PH1)</text>
<text x="191.9" y="113.9">94</text>
<text x="191.9" y="108.9">13</text>
<text x="143.1" y="116.5">4</text>
<text x="143.1" y="119">5</text>
<text x="146.7" y="115">PE4</text>
<text x="146.7" y="117.5">PE5</text>
<text x="181.8" y="115">BOOT0</text>
<text x="191.9" y="119">14</text>
<text x="141.8" y="121.6">38</text>
<text x="146.7" y="120">PE6</text>
<text x="146.7" y="122.6">PE7</text>
<text x="180.8" y="125.1">VCAP_1</text>
<text x="183.3" y="120">NRST</text>
<text x="191.9" y="124.1">49</text>
<text x="253.9" y="125.4">1</text>
<text x="288.2" y="120.1">LDO</text>
<text x="141.8" y="126.6">39</text>
<text x="141.8" y="129.2">40</text>
<text x="141.8" y="131.7">41</text>
<text x="146.7" y="127.7">PE8</text>
<text x="146.7" y="130.2">PE9</text>
<text x="180.8" y="127.7">VCAP_2</text>
<text x="191.9" y="126.6">73</text>
<text x="253.9" y="130.5">2</text>
<text x="256.9" y="126.4">IN</text>
<text x="256.9" y="131.5">GND</text>
<text x="263.7" y="128.9">OUT</text>
<text x="270.4" y="127.9">5</text>
<text x="141.8" y="134.3">42</text>
<text x="141.8" y="136.8">43</text>
<text x="146.7" y="132.7">PE10</text>
<text x="146.7" y="135.3">PE11</text>
<text x="146.7" y="137.8">PE12</text>
<text x="253.9" y="135.5">3</text>
<text x="256.9" y="136.5">EN</text>
<text x="264" y="134">BYP</text>
<text x="270.4" y="133">4</text>
<text x="141.8" y="139.3">44</text>
<text x="141.8" y="141.9">45</text>
<text x="146.7" y="140.4">PE13</text>
<text x="146.7" y="142.9">PE14</text>
<text x="141.8" y="144.4">46</text>
<text x="146.7" y="145.4">PE15</text>
<text x="104" y="165.8">USER KEY</text>
<text x="54.5" y="172.4">3</text>
<text x="60.8" y="172.4">4</text>
<text x="54.5" y="180">1</text>
<text x="60.8" y="180">2</text>
</g>
<g font-size="2.3" fill="#000080">
<text x="145.9" y="9.6">U15.1</text>
<text x="250.1" y="15.9">X1</text>
<text x="245" y="32.4">C1</text>
<text x="271.7" y="32.4">C2</text>
<text x="252.6" y="42.6">GND</text>
<text x="235.3" y="52.8">3V3</text>
<text x="247.5" y="52.8">U15.2</text>
<text x="274.7" y="52.8">3V3</text>
<text x="68.9" y="65.5">3V3</text>
<text x="73.5" y="73.1">R1</text>
<text x="274.2" y="88.3">GND</text>
<text x="45.6" y="90.9">R2</text>
<text x="74.8" y="92.1">C3</text>
<text x="254.4" y="92.1">3V3</text>
<text x="232.3" y="98.5">C4</text>
<text x="241.2" y="98.5">C5</text>
<text x="251.3" y="98.5">C6</text>
<text x="264" y="98.5">C7</text>
<text x="272.9" y="98.5">C8</text>
<text x="283.1" y="98.5">C9</text>
<text x="40.5" y="107.4">GND</text>
<text x="68.4" y="107.4">GND</text>
<text x="253.8" y="112.4">GND</text>
<text x="51.2" y="118.8">3V3</text>
<text x="234.2" y="122.6">VBUS</text>
<text x="244.4" y="122.6">VBUS</text>
<text x="256.4" y="120.1">U1</text>
<text x="272.1" y="122.6">3V3</text>
<text x="283.6" y="122.6">3V3</text>
<text x="201.8" y="131.5">C10</text>
<text x="213.2" y="131.5">C11</text>
<text x="241.2" y="136.6">C12</text>
<text x="275.5" y="136.6">C41</text>
<text x="289.4" y="136.6">C14</text>
<text x="50.6" y="145.5">GND</text>
<text x="195.4" y="148">GND</text>
<text x="206.9" y="148">GND</text>
<text x="234.8" y="154.4">GND</text>
<text x="247.5" y="154.4">GND</text>
<text x="271.6" y="154.4">GND</text>
<text x="283.1" y="154.4">GND</text>
<text x="46.1" y="168.3">3V3</text>
<text x="55.8" y="170.9">KEY1</text>
<text x="50.7" y="188.6">R3</text>
</g>
<g font-size="2.3" fill="#00f">
<text x="126.9" y="14.7">WS2812</text>
<text x="126.9" y="22.3">DCMI_HS</text>
<text x="126.9" y="19.7">UART2RX</text>
<text x="200.5" y="19.7">NRF1_SCK</text>
<text x="200.5" y="22.3">NRF1_MISO</text>
<text x="236.1" y="23.5">OSC-OUT</text>
<text x="267.8" y="18.5">OSC-IN</text>
<text x="126.9" y="27.4">DCMI_PCLK</text>
<text x="199.3" y="27.4">DCMI_D5</text>
<text x="199.3" y="29.9">DCMI_VS</text>
<text x="200.5" y="24.8">NRF1_MOSI</text>
<text x="250.1" y="28.6">25MHz</text>
<text x="126.9" y="35">NOT_CTRL</text>
<text x="200.5" y="35">SCCB_SCL</text>
<text x="245" y="35">12pF</text>
<text x="271.7" y="35">12pF</text>
<text x="126.9" y="37.5">UART1TX</text>
<text x="200.5" y="40.1">OLED_I2C2SCL</text>
<text x="200.5" y="37.5">SCCB_SDA</text>
<text x="103.3" y="43.9">USB_DM</text>
<text x="103.7" y="46.4">USB_DP</text>
<text x="126.9" y="47.7">SWDIO</text>
<text x="200.5" y="47.7">NRF2_SCK</text>
<text x="200.5" y="42.6">OLED_I2C2SDA</text>
<text x="126.9" y="50.2">SWCLK</text>
<text x="200.5" y="50.2">NRF2_MISO</text>
<text x="200.5" y="52.8">NRF2_MOSI</text>
<text x="198" y="57.8">CAN_RX</text>
<text x="198" y="60.4">CAN_TX</text>
<text x="200.5" y="62.9">UART5_RX</text>
<text x="200.5" y="70.5">NRF1_CE</text>
<text x="200.5" y="68">NRF1_EN</text>
<text x="73.5" y="75.6">10k</text>
<text x="126.9" y="73.1">DCMI_D0</text>
<text x="126.9" y="75.6">DCMI_D1</text>
<text x="200.5" y="73.1">NRF1_CSN</text>
<text x="200.5" y="75.6">NRF1_IRQ</text>
<text x="27.8" y="83.2">BOOT0&amp;KEY</text>
<text x="60.8" y="83.2">NRST</text>
<text x="123.1" y="83.2">RCC_MCO_24M 66</text>
<text x="203.1" y="80.7">UART3TX</text>
<text x="203.1" y="83.2">UART3RX</text>
<text x="126.9" y="88.3">DCMI_D4</text>
<text x="200.5" y="85.8">NRF2_CE</text>
<text x="200.5" y="88.3">NRF2_CSN</text>
<text x="45.6" y="93.4">10k</text>
<text x="74.8" y="94.7">10uF</text>
<text x="126.9" y="93.4">KEY</text>
<text x="126.9" y="90.9">UART5_TX</text>
<text x="200.5" y="93.4">PWDN</text>
<text x="200.5" y="90.9">NRF2_IRQ</text>
<text x="201.8" y="95.9">NRF2_EN</text>
<text x="126.9" y="103.6">DCMI_D2</text>
<text x="126.9" y="106.1">DCMI_D3</text>
<text x="208.2" y="106.1">OSC-IN</text>
<text x="231" y="103.6">100nF</text>
<text x="239.9" y="103.6">100nF</text>
<text x="250.1" y="103.6">100nF</text>
<text x="262.8" y="103.6">100nF</text>
<text x="271.7" y="103.6">100nF</text>
<text x="281.8" y="103.6">100nF</text>
<text x="208.2" y="108.6">OSC-OUT</text>
<text x="208.2" y="113.7">BOOT0&amp;KEY</text>
<text x="126.9" y="118.8">DCMI_D7</text>
<text x="126.9" y="116.3">DCMI_D6</text>
<text x="208.2" y="118.8">NRST</text>
<text x="44.3" y="131.5">SWDIO</text>
<text x="44.3" y="126.4">SWCLK</text>
<text x="44.3" y="134">NRST</text>
<text x="201.8" y="134">2.2uF</text>
<text x="213.2" y="134">2.2uF</text>
<text x="241.2" y="139.1">1uF</text>
<text x="274.2" y="141.7">470pF</text>
<text x="289.4" y="139.1">10uF</text>
<text x="247.5" y="144.2">MIC5219-3.3YM5-TR</text>
<text x="34.2" y="179.8">KEY</text>
<text x="50.7" y="191.2">0</text>
<text x="50.7" y="195">BOOT0&amp;KEY</text>
</g>
<g font-size="1.8" fill="#999">
<text x="48.1" y="80.7">BT</text>
<text x="76.1" y="80.7">NST</text>
<text x="59.6" y="118.8">SWD</text>
<text x="56.5" y="123.9">1</text>
<text x="60.3" y="124.9">1</text>
<text x="64.6" y="121.3">STM32</text>
<text x="64.6" y="123.9">3V3</text>
<text x="56.5" y="126.4">2</text>
<text x="56.5" y="129">3</text>
<text x="56.5" y="131.5">4</text>
<text x="60.3" y="127.4">2</text>
<text x="60.3" y="130">3</text>
<text x="64.6" y="126.4">SCK</text>
<text x="64.6" y="129">GND</text>
<text x="64.6" y="131.5">SDO</text>
<text x="56.5" y="134">5</text>
<text x="60.3" y="132.5">4</text>
<text x="60.3" y="135">5</text>
<text x="64.6" y="134">RST</text>
<text x="59.6" y="139.1">2.54</text>
<text x="64.6" y="139.1">SWD</text>
</g>
</svg>
